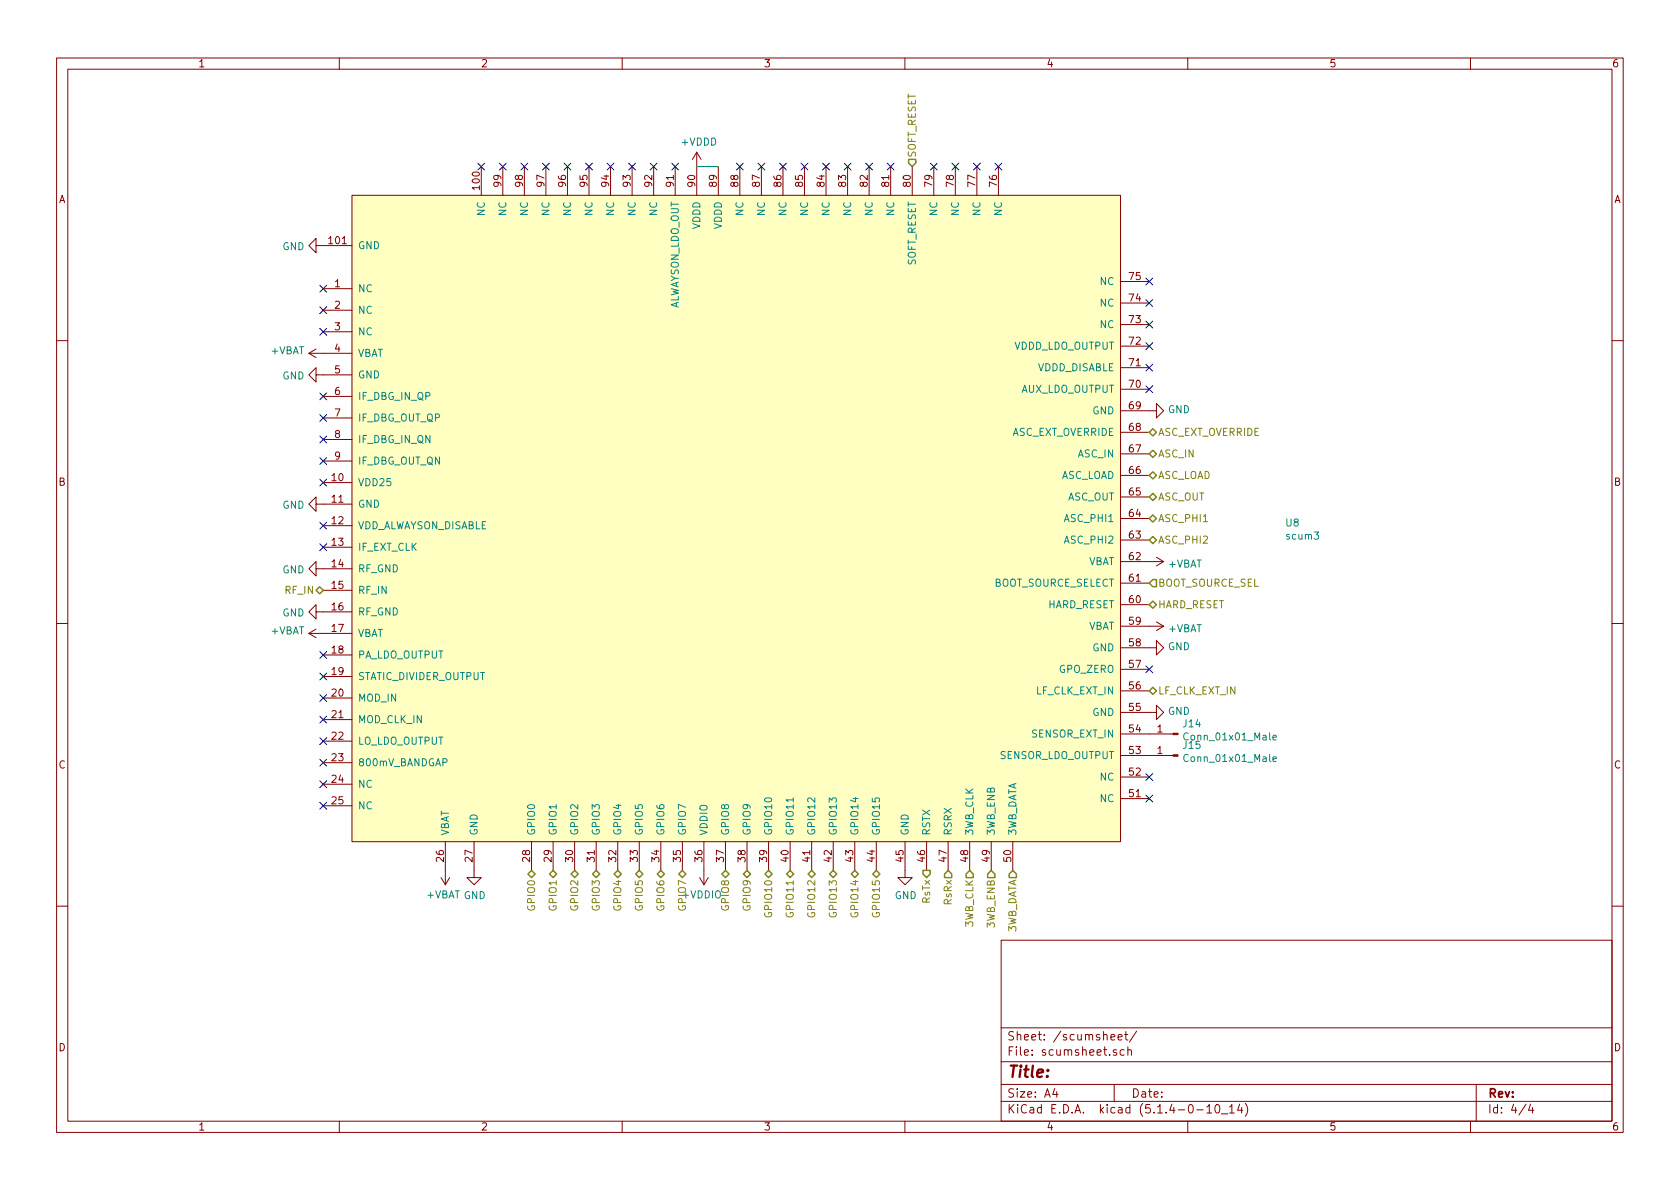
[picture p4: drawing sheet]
<svg xmlns="http://www.w3.org/2000/svg" width="297mm" height="210mm" viewBox="0 0 297 210" stroke-linecap="round" stroke-linejoin="round" font-family="sans-serif">
<g fill="none" stroke="#840000" stroke-width=".18">
<path d="M10 10.3h277v189.9h-277zM12 12.2h273v186.1h-273zM60 10.3v1.9M110 10.3v1.9M160 10.3v1.9M210 10.3v1.9M260 10.3v1.9M62.2 34.5h135.9v114.3h-135.9zM85.1 29.5v5M88.9 29.5v5M92.7 29.5v5M96.5 29.5v5"/>
<path d="M100.3 29.5v5M104.1 29.5v5M107.9 29.5v5M111.8 29.5v5M115.6 29.5v5M119.4 29.5v5M123.2 26.9v7.6M123.2 26.9l-.8 1.3M123.2 26.9l.8 1.3M127 29.5v5M130.8 29.5v5M134.6 29.5v5"/>
<path d="M138.4 29.5v5M142.2 29.5v5M146 29.5v5M149.9 29.5v5M153.7 29.5v5M157.5 29.5v5M161.3 29.5v5M165.1 29.5v5M168.9 29.5v5M172.7 29.5v5M176.5 29.5v5M55.9 43.4v-1.2l-1.3 1.2 1.3 1.3v-1.3h6.3"/>
<path d="M57.1 51h5.1M57.1 54.9h5.1M57.1 58.7h5.1M198.1 57.4h5.1M198.1 53.6h5.1M198.1 49.8h5.1M10 60.2h2M54.6 62.5h7.6M54.6 62.5l1.3 .7M55.9 66.3v-1.3l-1.3 1.3 1.3 1.3v-1.3h6.3M55.9 61.7l-1.3 .8M57.1 70.1h5.1"/>
<path d="M57.1 73.9h5.1M57.1 77.7h5.1M198.1 72.6h6.4v-1.2l1.2 1.2-1.2 1.3v-1.3M198.1 76.4h5.1M198.1 68.8h5.1M198.1 65h5.1M198.1 61.2h5.1M285 60.2h2M55.9 89.1v-1.2l-1.3 1.2 1.3 1.3v-1.3h6.3M57.1 85.3h5.1M57.1 93h5.1M57.1 96.8h5.1"/>
<path d="M57.1 81.5h5.1M198.1 99.3h7.6M198.1 95.5h5.1M198.1 91.7h5.1M198.1 87.9h5.1M198.1 84.1h5.1M198.1 80.3h5.1M204.5 98.5l1.2 .8M205.7 99.3l-1.2 .8M10 110.3h2M54.6 112h7.6M54.6 112l1.3 .8"/>
<path d="M55.9 108.2v-1.3l-1.3 1.3 1.3 1.3v-1.3h6.3M55.9 100.6v-1.3l-1.3 1.3 1.3 1.2v-1.2h6.3M55.9 111.2l-1.3 .8M57.1 104.4h5.1M57.1 115.8h5.1M57.1 119.6h5.1M198.1 114.5h6.4v-1.2l1.2 1.2-1.2 1.3v-1.3M198.1 118.4h5.1M198.1 110.7h7.6M198.1 106.9h5.1M198.1 103.1h5.1M204.5 110l1.2 .7"/>
<path d="M205.7 110.7l-1.2 .8M285 110.3h2M57.1 123.4h5.1M57.1 127.2h5.1M57.1 131.1h5.1M57.1 134.9h5.1M57.1 138.7h5.1M198.1 126h6.4v-1.3l1.2 1.3-1.2 1.2v-1.2M198.1 137.4h5.1M198.1 133.6h9.3M198.1 129.8h9.3M198.1 122.2h5.1"/>
<path d="M57.1 142.5h5.1M78 155.2l.7 1.3M78.7 148.8v7.7M79.5 155.2l-.8 1.3M83.8 148.8v6.4h1.3l-1.3 1.3-1.3-1.3h1.3M94 148.8v5.1M97.8 148.8v5.1M101.6 148.8v5.1M105.4 148.8v5.1M109.2 148.8v5.1M113 148.8v5.1M116.8 148.8v5.1"/>
<path d="M120.6 148.8v5.1M123.7 155.2l.8 1.3M124.5 148.8v7.7M125.2 155.2l-.7 1.3M128.3 148.8v5.1M132.1 148.8v5.1M135.9 148.8v5.1M139.7 148.8v5.1M143.5 148.8v5.1M147.3 148.8v5.1M151.1 148.8v5.1M154.9 148.8v5.1"/>
<path d="M160 148.8v6.4h1.3l-1.3 1.3-1.3-1.3h1.3M163.8 148.8v5.1M167.6 148.8v5.1M171.4 148.8v5.1M175.3 148.8v5.1M179.1 148.8v5.1M198.1 141.2h5.1M10 160.2h2M177 166.3h108v32h-108zM285 160.2h2M60 198.3v1.9M110 198.3v1.9"/>
<path d="M160 198.3v1.9M177 194.8h108M177 191.8h108M177 187.8h108M177 181.8h108M186.5 192.5l-.4 1h1M186.8 193v1M196.4 183.4l.7-.1v-.3l-.5-.1-.2 .2 .1 .7h.6M197 191.8v3M197.4 185.7a.37 .37 0 0 0-.6 .1l.1 .2 .5 .2 .1 .1-.2 .3-.5-.1M197.7 183.4l.7-.1-.1-.3-.4-.1-.2 .2 .1 .7h.5M198.8 185.7l-.5-.1-.3 .3 .1 .6 .2 .1 .5-.1"/>
<path d="M198.8 182.9h.6M199.1 182.4v1.3l.3 .2M199.4 185.7h.1a.37 .37 0 0 1 .6 .1v.8M199.4 185.1v1.5M201 182.3l-1.3 2M210 198.3v1.9M211.6 196.3h1.2M213.4 195.8l.4-.5v1.5M213.4 196.8h.8M215 195.4l.3-.1a.94 .94 0 0 1 0 1.5 .8 .8 0 0 1-.6-.6 .8 .8 0 0 1 .3-.8zM216 197h1.1M217.4 195.8l.4-.5v1.5"/>
<path d="M217.4 196.8h.8M219.2 195.2l-.4 1.1h.9M219.5 195.8v1M220.2 195.1a1.71 1.71 0 0 1 0 2.3M260 198.3v1.9M261 191.8v6.5M269.8 195.2l-1.2 2M270.6 195.2l-.3 1.1h.9M271 195.8v1"/>
</g>
<path d="M62.2 34.5h135.9v114.3h-135.9z" fill="#ffffc2" stroke="#ffffc2" stroke-width=".18"/>
<path d="M78.3 134.8h.6l.1-.2v-.3l-.2-.1h-.5v1.2M225.1 134.2l.6-.1-.1-.2-.4-.1-.1 .2v.6h.5M225.1 130.4l.6-.1-.1-.2-.4-.1-.1 .2v.6h.5M140.3 141.1v.7" fill="none" stroke="#008484" stroke-width=".18"/>
<g fill="#840000" stroke="#840000" stroke-width=".18">
<path d="M207.4 133.5h.9v.2h-.9z"/>
<path d="M207.4 129.7h.9v.2h-.9z"/>
</g>
<path d="M123.2 29.5h3.8" fill="none" stroke="#008400" stroke-width=".18"/>
<g fill="none" stroke="#848400" stroke-width=".25">
<path d="M160.7 28.2h1.2v.6l-.6 .7-.6-.7zM203.2 76.4l.6-.6 .7 .6-.7 .7zM203.2 80.3l.6-.7 .7 .7-.7 .6zM203.2 84.1l.6-.7 .7 .7-.7 .6zM203.2 87.9l.6-.7 .7 .7-.7 .6zM203.2 91.7l.6-.6 .7 .6-.7 .6zM203.2 95.5l.6-.6 .7 .6-.7 .6zM55.9 104.4l.6-.6 .6 .6-.6 .6zM203.2 106.9l.6-.6 .7 .6-.7 .7zM203.8 102.5h.7v1.3h-.7l-.6-.7zM203.2 122.2l.6-.7 .7 .7-.7 .6zM93.3 154.6l.7-.7 .6 .7-.6 .6z"/>
<path d="M97.2 154.6l.6-.7 .6 .7-.6 .6zM101 154.6l.6-.7 .6 .7-.6 .6zM104.8 154.6l.6-.7 .6 .7-.6 .6zM108.6 154.6l.6-.7 .7 .7-.7 .6zM112.4 154.6l.6-.7 .7 .7-.7 .6zM116.2 154.6l.6-.7 .7 .7-.7 .6zM120 154.6l.6-.7 .7 .7-.7 .6zM127.6 154.6l.7-.7 .6 .7-.6 .6zM131.4 154.6l.7-.7 .6 .7-.6 .6zM135.3 154.6l.6-.7 .6 .7-.6 .6zM139.1 154.6l.6-.7 .6 .7-.6 .6zM142.9 154.6l.6-.7 .6 .7-.6 .6z"/>
<path d="M146.7 154.6l.6-.7 .7 .7-.7 .6zM150.5 154.6l.6-.7 .7 .7-.7 .6zM154.3 154.6l.6-.7 .7 .7-.7 .6zM163.2 153.9h1.3v.7l-.7 .6-.6-.6zM167.6 153.9l.7 .7v.6h-1.3v-.6zM171.4 153.9l.7 .7v.6h-1.3v-.6zM175.3 153.9l.6 .7v.6h-1.3v-.6zM179.1 153.9l.6 .7v.6h-1.3v-.6z"/>
</g>
<g fill="none" stroke="#000084" stroke-width=".18">
<path d="M84.5 28.8l1.2 1.3M85.7 28.8l-1.2 1.3M88.3 28.8l1.2 1.3M89.5 28.8l-1.2 1.3M92.1 28.8l1.2 1.3M93.3 28.8l-1.2 1.3M95.9 28.8l1.2 1.3M97.1 28.8l-1.2 1.3M99.7 28.8l1.2 1.3M100.9 28.8l-1.2 1.3M103.5 28.8l1.2 1.3M104.7 28.8l-1.2 1.3"/>
<path d="M107.3 28.8l1.3 1.3M108.6 28.8l-1.3 1.3M111.2 28.8l1.2 1.3M112.4 28.8l-1.2 1.3M115 28.8l1.2 1.3M116.2 28.8l-1.2 1.3M118.8 28.8l1.2 1.3M120 28.8l-1.2 1.3M130.2 28.8l1.2 1.3M131.4 28.8l-1.2 1.3M134 28.8l1.2 1.3M135.2 28.8l-1.2 1.3"/>
<path d="M137.8 28.8l1.2 1.3M139 28.8l-1.2 1.3M141.6 28.8l1.2 1.3M142.8 28.8l-1.2 1.3M145.4 28.8l1.3 1.3M146.7 28.8l-1.3 1.3M149.3 28.8l1.2 1.3M150.5 28.8l-1.2 1.3M153.1 28.8l1.2 1.3M154.3 28.8l-1.2 1.3M156.9 28.8l1.2 1.3M158.1 28.8l-1.2 1.3"/>
<path d="M164.5 28.8l1.2 1.3M165.7 28.8l-1.2 1.3M168.3 28.8l1.2 1.3M169.5 28.8l-1.2 1.3M172.1 28.8l1.2 1.3M173.3 28.8l-1.2 1.3M175.9 28.8l1.2 1.3M177.1 28.8l-1.2 1.3M56.5 58.1l1.3 1.2M56.5 54.2l1.3 1.3M56.5 50.4l1.3 1.3M57.8 58.1l-1.3 1.2"/>
<path d="M57.8 54.2l-1.3 1.3M57.8 50.4l-1.3 1.3M202.6 53l1.2 1.2M202.6 56.8l1.2 1.2M202.6 49.2l1.2 1.2M203.8 53l-1.2 1.2M203.8 56.8l-1.2 1.2M203.8 49.2l-1.2 1.2M56.5 77.1l1.3 1.2M56.5 73.3l1.3 1.2M56.5 69.5l1.3 1.2M57.8 77.1l-1.3 1.2"/>
<path d="M57.8 73.3l-1.3 1.2M57.8 69.5l-1.3 1.2M202.6 64.4l1.2 1.2M202.6 68.2l1.2 1.2M202.6 60.6l1.2 1.2M203.8 64.4l-1.2 1.2M203.8 68.2l-1.2 1.2M203.8 60.6l-1.2 1.2M56.5 80.9l1.3 1.2M56.5 96.2l1.3 1.2M56.5 84.7l1.3 1.2M56.5 92.3l1.3 1.3"/>
<path d="M57.8 80.9l-1.3 1.2M57.8 96.2l-1.3 1.2M57.8 84.7l-1.3 1.2M57.8 92.3l-1.3 1.3M56.5 115.2l1.3 1.2M56.5 119l1.3 1.2M57.8 115.2l-1.3 1.2M57.8 119l-1.3 1.2M202.6 117.7l1.2 1.3M203.8 117.7l-1.2 1.3M56.5 122.8l1.3 1.2M56.5 126.6l1.3 1.3"/>
<path d="M56.5 134.3l1.3 1.2M56.5 138.1l1.3 1.2M56.5 130.4l1.3 1.3M57.8 122.8l-1.3 1.2M57.8 126.6l-1.3 1.3M57.8 134.3l-1.3 1.2M57.8 138.1l-1.3 1.2M57.8 130.4l-1.3 1.3M202.6 136.8l1.2 1.2M203.8 136.8l-1.2 1.2M56.5 141.9l1.3 1.2M57.8 141.9l-1.3 1.2"/>
<path d="M202.6 140.6l1.2 1.2M203.8 140.6l-1.2 1.2"/>
</g>
<text font-size="2.8" fill="#840000" x="178" y="190.5">Title:</text>
<g font-size="2.1" fill="#840000">
<text x="178" y="184">Sheet: /scumsheet/</text>
<text x="178" y="186.7">File: scumsheet.sch</text>
<text x="178" y="196.9">KiCad E.D.A. kicad (5.1.4-0-10_14)</text>
<text x="178" y="194.1">Size: A4</text>
<text x="200" y="194.1">Date:</text>
<text x="263" y="194.1">Rev:</text>
<text x="263" y="196.9">Id: 4/4</text>
</g>
<g font-size="1.8" fill="#840000">
<text x="35" y="11.9">1</text>
<text x="85" y="11.9">2</text>
<text x="135" y="11.9">3</text>
<text x="185" y="11.9">4</text>
<text x="235" y="11.9">5</text>
<text x="285" y="11.9">6</text>
<text x="10.4" y="35.9">A</text>
<text x="84.8" y="33.5" transform="rotate(-90 84.8 33.5)">100</text>
<text x="88.6" y="33" transform="rotate(-90 88.6 33)">99</text>
<text x="92.5" y="33" transform="rotate(-90 92.5 33)">98</text>
<text x="96.3" y="33" transform="rotate(-90 96.3 33)">97</text>
<text x="100.1" y="33" transform="rotate(-90 100.1 33)">96</text>
<text x="103.9" y="33" transform="rotate(-90 103.9 33)">95</text>
<text x="107.7" y="33" transform="rotate(-90 107.7 33)">94</text>
<text x="111.5" y="33" transform="rotate(-90 111.5 33)">93</text>
<text x="115.3" y="33" transform="rotate(-90 115.3 33)">92</text>
<text x="119.1" y="33" transform="rotate(-90 119.1 33)">91</text>
<text x="122.9" y="33" transform="rotate(-90 122.9 33)">90</text>
<text x="126.7" y="33" transform="rotate(-90 126.7 33)">89</text>
<text x="130.6" y="33" transform="rotate(-90 130.6 33)">88</text>
<text x="134.4" y="33" transform="rotate(-90 134.4 33)">87</text>
<text x="138.2" y="33" transform="rotate(-90 138.2 33)">86</text>
<text x="142" y="33" transform="rotate(-90 142 33)">85</text>
<text x="145.8" y="33" transform="rotate(-90 145.8 33)">84</text>
<text x="149.6" y="33" transform="rotate(-90 149.6 33)">83</text>
<text x="153.4" y="33" transform="rotate(-90 153.4 33)">82</text>
<text x="157.2" y="33" transform="rotate(-90 157.2 33)">81</text>
<text x="161" y="33" transform="rotate(-90 161 33)">80</text>
<text x="164.8" y="33" transform="rotate(-90 164.8 33)">79</text>
<text x="168.7" y="33" transform="rotate(-90 168.7 33)">78</text>
<text x="172.5" y="33" transform="rotate(-90 172.5 33)">77</text>
<text x="176.3" y="33" transform="rotate(-90 176.3 33)">76</text>
<text x="285.4" y="35.9">A</text>
<text x="58.2" y="43.2">101</text>
<text x="59.2" y="50.8">1</text>
<text x="199.7" y="53.3">74</text>
<text x="199.7" y="49.5">75</text>
<text x="59.2" y="54.6">2</text>
<text x="59.2" y="58.4">3</text>
<text x="199.7" y="57.1">73</text>
<text x="59.2" y="62.2">4</text>
<text x="199.7" y="64.8">71</text>
<text x="199.7" y="61">72</text>
<text x="59.2" y="66">5</text>
<text x="59.2" y="69.8">6</text>
<text x="199.7" y="68.6">70</text>
<text x="59.2" y="73.7">7</text>
<text x="59.2" y="77.5">8</text>
<text x="199.7" y="76.2">68</text>
<text x="199.7" y="72.4">69</text>
<text x="59.2" y="81.3">9</text>
<text x="199.7" y="83.8">66</text>
<text x="199.7" y="80">67</text>
<text x="10.4" y="85.9">B</text>
<text x="58.7" y="85.1">10</text>
<text x="58.7" y="88.9">11</text>
<text x="199.7" y="87.6">65</text>
<text x="285.4" y="85.9">B</text>
<text x="58.7" y="92.7">12</text>
<text x="199.7" y="95.2">63</text>
<text x="199.7" y="91.4">64</text>
<text x="58.7" y="96.5">13</text>
<text x="58.7" y="100.3">14</text>
<text x="199.7" y="99.1">62</text>
<text x="58.7" y="104.1">15</text>
<text x="58.7" y="107.9">16</text>
<text x="199.7" y="106.7">60</text>
<text x="199.7" y="102.9">61</text>
<text x="58.7" y="111.8">17</text>
<text x="199.7" y="110.5">59</text>
<text x="58.7" y="115.6">18</text>
<text x="58.7" y="119.4">19</text>
<text x="199.7" y="118.1">57</text>
<text x="199.7" y="114.3">58</text>
<text x="58.7" y="123.2">20</text>
<text x="199.7" y="125.7">55</text>
<text x="199.7" y="121.9">56</text>
<text x="58.7" y="127">21</text>
<text x="58.7" y="130.8">22</text>
<text x="199.7" y="129.5">54</text>
<text x="204.6" y="129.5">1</text>
<text x="10.4" y="135.9">C</text>
<text x="58.7" y="134.6">23</text>
<text x="199.7" y="137.2">52</text>
<text x="199.7" y="133.3">53</text>
<text x="204.6" y="133.3">1</text>
<text x="285.4" y="135.9">C</text>
<text x="58.7" y="138.4">24</text>
<text x="58.7" y="142.2">25</text>
<text x="199.7" y="141">51</text>
<text x="78.5" y="152.3" transform="rotate(-90 78.5 152.3)">26</text>
<text x="83.6" y="152.3" transform="rotate(-90 83.6 152.3)">27</text>
<text x="93.7" y="152.3" transform="rotate(-90 93.7 152.3)">28</text>
<text x="97.5" y="152.3" transform="rotate(-90 97.5 152.3)">29</text>
<text x="101.3" y="152.3" transform="rotate(-90 101.3 152.3)">30</text>
<text x="105.2" y="152.3" transform="rotate(-90 105.2 152.3)">31</text>
<text x="109" y="152.3" transform="rotate(-90 109 152.3)">32</text>
<text x="112.8" y="152.3" transform="rotate(-90 112.8 152.3)">33</text>
<text x="116.6" y="152.3" transform="rotate(-90 116.6 152.3)">34</text>
<text x="120.4" y="152.3" transform="rotate(-90 120.4 152.3)">35</text>
<text x="124.2" y="152.3" transform="rotate(-90 124.2 152.3)">36</text>
<text x="128" y="152.3" transform="rotate(-90 128 152.3)">37</text>
<text x="131.8" y="152.3" transform="rotate(-90 131.8 152.3)">38</text>
<text x="135.6" y="152.3" transform="rotate(-90 135.6 152.3)">39</text>
<text x="139.4" y="152.3" transform="rotate(-90 139.4 152.3)">40</text>
<text x="143.3" y="152.3" transform="rotate(-90 143.3 152.3)">41</text>
<text x="147.1" y="152.3" transform="rotate(-90 147.1 152.3)">42</text>
<text x="150.9" y="152.3" transform="rotate(-90 150.9 152.3)">43</text>
<text x="154.7" y="152.3" transform="rotate(-90 154.7 152.3)">44</text>
<text x="159.8" y="152.3" transform="rotate(-90 159.8 152.3)">45</text>
<text x="163.6" y="152.3" transform="rotate(-90 163.6 152.3)">46</text>
<text x="167.4" y="152.3" transform="rotate(-90 167.4 152.3)">47</text>
<text x="171.2" y="152.3" transform="rotate(-90 171.2 152.3)">48</text>
<text x="175" y="152.3" transform="rotate(-90 175 152.3)">49</text>
<text x="178.8" y="152.3" transform="rotate(-90 178.8 152.3)">50</text>
<text x="10.4" y="185.9">D</text>
<text x="285.4" y="185.9">D</text>
<text x="35" y="199.9">1</text>
<text x="85" y="199.9">2</text>
<text x="135" y="199.9">3</text>
<text x="185" y="199.9">4</text>
<text x="235" y="199.9">5</text>
<text x="285" y="199.9">6</text>
</g>
<g font-size="1.8" fill="#008484">
<text x="120.5" y="25.7">+VDDD</text>
<text x="85.7" y="38.1" transform="rotate(-90 85.7 38.1)">NC</text>
<text x="89.5" y="38.1" transform="rotate(-90 89.5 38.1)">NC</text>
<text x="93.3" y="38.1" transform="rotate(-90 93.3 38.1)">NC</text>
<text x="97.2" y="38.1" transform="rotate(-90 97.2 38.1)">NC</text>
<text x="101" y="38.1" transform="rotate(-90 101 38.1)">NC</text>
<text x="104.8" y="38.1" transform="rotate(-90 104.8 38.1)">NC</text>
<text x="108.6" y="38.1" transform="rotate(-90 108.6 38.1)">NC</text>
<text x="112.4" y="38.1" transform="rotate(-90 112.4 38.1)">NC</text>
<text x="116.2" y="38.1" transform="rotate(-90 116.2 38.1)">NC</text>
<text x="123.8" y="40.6" transform="rotate(-90 123.8 40.6)">VDDD</text>
<text x="127.6" y="40.6" transform="rotate(-90 127.6 40.6)">VDDD</text>
<text x="131.4" y="38.1" transform="rotate(-90 131.4 38.1)">NC</text>
<text x="135.3" y="38.1" transform="rotate(-90 135.3 38.1)">NC</text>
<text x="139.1" y="38.1" transform="rotate(-90 139.1 38.1)">NC</text>
<text x="142.9" y="38.1" transform="rotate(-90 142.9 38.1)">NC</text>
<text x="146.7" y="38.1" transform="rotate(-90 146.7 38.1)">NC</text>
<text x="150.5" y="38.1" transform="rotate(-90 150.5 38.1)">NC</text>
<text x="154.3" y="38.1" transform="rotate(-90 154.3 38.1)">NC</text>
<text x="158.1" y="38.1" transform="rotate(-90 158.1 38.1)">NC</text>
<text x="165.7" y="38.1" transform="rotate(-90 165.7 38.1)">NC</text>
<text x="169.5" y="38.1" transform="rotate(-90 169.5 38.1)">NC</text>
<text x="173.4" y="38.1" transform="rotate(-90 173.4 38.1)">NC</text>
<text x="177.2" y="38.1" transform="rotate(-90 177.2 38.1)">NC</text>
<text x="49.9" y="44.2">GND</text>
<text x="63.2" y="44.1">GND</text>
<text x="161.9" y="47.2" transform="rotate(-90 161.9 47.2)">SOFT_RESET</text>
<text x="63.2" y="51.7">NC</text>
<text x="194.5" y="50.4">NC</text>
<text x="63.2" y="55.5">NC</text>
<text x="63.2" y="59.3">NC</text>
<text x="120" y="55.3" transform="rotate(-90 120 55.3)">ALWAYSON_LDO_OUT</text>
<text x="194.5" y="58">NC</text>
<text x="194.5" y="54.2">NC</text>
<text x="47.9" y="62.7">+VBAT</text>
<text x="63.2" y="63.1">VBAT</text>
<text x="179.1" y="61.8">VDDD_LDO_OUTPUT</text>
<text x="183.3" y="65.7">VDDD_DISABLE</text>
<text x="49.9" y="67.1">GND</text>
<text x="63.2" y="66.9">GND</text>
<text x="63.2" y="70.7">IF_DBG_IN_QP</text>
<text x="180.4" y="69.5">AUX_LDO_OUTPUT</text>
<text x="63.2" y="74.5">IF_DBG_OUT_QP</text>
<text x="178.7" y="77.1">ASC_EXT_OVERRIDE</text>
<text x="193.2" y="73.3">GND</text>
<text x="206.5" y="73.1">GND</text>
<text x="63.2" y="78.4">IF_DBG_IN_QN</text>
<text x="63.2" y="82.2">IF_DBG_OUT_QN</text>
<text x="190.6" y="80.9">ASC_IN</text>
<text x="49.9" y="90">GND</text>
<text x="63.2" y="86">VDD25</text>
<text x="63.2" y="89.8">GND</text>
<text x="187.4" y="84.7">ASC_LOAD</text>
<text x="188.6" y="88.5">ASC_OUT</text>
<text x="63.2" y="93.6">VDD_ALWAYSON_DISABLE</text>
<text x="188.4" y="92.3">ASC_PHI1</text>
<text x="227.4" y="93.1">U8</text>
<text x="227.5" y="95.4">scum3</text>
<text x="49.9" y="101.4">GND</text>
<text x="63.2" y="97.4">IF_EXT_CLK</text>
<text x="63.2" y="101.2">RF_GND</text>
<text x="188.4" y="96.1">ASC_PHI2</text>
<text x="192.3" y="99.9">VBAT</text>
<text x="206.6" y="100.4">+VBAT</text>
<text x="63.2" y="105">RF_IN</text>
<text x="175.5" y="103.8">BOOT_SOURCE_SELECT</text>
<text x="185.1" y="107.6">HARD_RESET</text>
<text x="47.9" y="112.2">+VBAT</text>
<text x="49.9" y="109">GND</text>
<text x="63.2" y="108.8">RF_GND</text>
<text x="63.2" y="112.6">VBAT</text>
<text x="192.3" y="111.4">VBAT</text>
<text x="206.6" y="111.8">+VBAT</text>
<text x="63.2" y="116.5">PA_LDO_OUTPUT</text>
<text x="187.3" y="119">GPO_ZERO</text>
<text x="193.2" y="115.2">GND</text>
<text x="206.5" y="115">GND</text>
<text x="63.2" y="120.3">STATIC_DIVIDER_OUTPUT</text>
<text x="63.2" y="124.1">MOD_IN</text>
<text x="183.2" y="122.8">LF_CLK_EXT_IN</text>
<text x="63.2" y="127.9">MOD_CLK_IN</text>
<text x="63.2" y="131.7">LO_LDO_OUTPUT</text>
<text x="182.4" y="130.4">SENSOR_EXT_IN</text>
<text x="193.2" y="126.6">GND</text>
<text x="206.5" y="126.4">GND</text>
<text x="209.3" y="128.6">J14</text>
<text x="209.8" y="130.9">Conn_01x01_Male</text>
<text x="63.2" y="135.5">800mV_BANDGAP</text>
<text x="176.7" y="134.2">SENSOR_LDO_OUTPUT</text>
<text x="209.3" y="132.4">J15</text>
<text x="209.8" y="134.7">Conn_01x01_Male</text>
<text x="63.2" y="139.3">NC</text>
<text x="63.2" y="143.1">NC</text>
<text x="194.5" y="141.9">NC</text>
<text x="194.5" y="138">NC</text>
<text x="79.4" y="147.8" transform="rotate(-90 79.4 147.8)">VBAT</text>
<text x="84.5" y="147.8" transform="rotate(-90 84.5 147.8)">GND</text>
<text x="94.6" y="147.8" transform="rotate(-90 94.6 147.8)">GPIO0</text>
<text x="98.4" y="147.8" transform="rotate(-90 98.4 147.8)">GPIO1</text>
<text x="102.2" y="147.8" transform="rotate(-90 102.2 147.8)">GPIO2</text>
<text x="106" y="147.8" transform="rotate(-90 106 147.8)">GPIO3</text>
<text x="109.9" y="147.8" transform="rotate(-90 109.9 147.8)">GPIO4</text>
<text x="113.7" y="147.8" transform="rotate(-90 113.7 147.8)">GPIO5</text>
<text x="117.5" y="147.8" transform="rotate(-90 117.5 147.8)">GPIO6</text>
<text x="121.3" y="147.8" transform="rotate(-90 121.3 147.8)">GPIO7</text>
<text x="125.1" y="147.8" transform="rotate(-90 125.1 147.8)">VDDIO</text>
<text x="128.9" y="147.8" transform="rotate(-90 128.9 147.8)">GPIO8</text>
<text x="132.7" y="147.8" transform="rotate(-90 132.7 147.8)">GPIO9</text>
<text x="136.5" y="147.8" transform="rotate(-90 136.5 147.8)">GPIO10</text>
<text x="140.3" y="147.8" transform="rotate(-90 140.3 147.8)">GPIO11</text>
<text x="144.1" y="147.8" transform="rotate(-90 144.1 147.8)">GPIO12</text>
<text x="148" y="147.8" transform="rotate(-90 148 147.8)">GPIO13</text>
<text x="151.8" y="147.8" transform="rotate(-90 151.8 147.8)">GPIO14</text>
<text x="155.6" y="147.8" transform="rotate(-90 155.6 147.8)">GPIO15</text>
<text x="160.7" y="147.8" transform="rotate(-90 160.7 147.8)">GND</text>
<text x="164.5" y="147.8" transform="rotate(-90 164.5 147.8)">RSTX</text>
<text x="168.3" y="147.8" transform="rotate(-90 168.3 147.8)">RSRX</text>
<text x="172.1" y="147.8" transform="rotate(-90 172.1 147.8)">3WB_CLK</text>
<text x="175.9" y="147.8" transform="rotate(-90 175.9 147.8)">3WB_ENB</text>
<text x="179.7" y="147.8" transform="rotate(-90 179.7 147.8)">3WB_DATA</text>
<text x="75.4" y="158.9">+VBAT GND</text>
<text x="120.8" y="158.9">+VDDIO</text>
<text x="158.2" y="159">GND</text>
</g>
<g font-size="1.8" fill="#848400">
<text x="161.9" y="27.9" transform="rotate(-90 161.9 27.9)">SOFT_RESET</text>
<text x="204.7" y="77.1">ASC_EXT_OVERRIDE</text>
<text x="204.7" y="80.9">ASC_IN</text>
<text x="204.7" y="84.7">ASC_LOAD</text>
<text x="204.7" y="88.5">ASC_OUT</text>
<text x="204.7" y="92.3">ASC_PHI1</text>
<text x="204.7" y="96.1">ASC_PHI2</text>
<text x="50.5" y="105">RF_IN</text>
<text x="204.7" y="103.8">BOOT_SOURCE_SEL</text>
<text x="204.7" y="107.6">HARD_RESET</text>
<text x="204.7" y="122.8">LF_CLK_EXT_IN</text>
<text x="94.6" y="160.9" transform="rotate(-90 94.6 160.9)">GPIO0</text>
<text x="98.4" y="160.9" transform="rotate(-90 98.4 160.9)">GPIO1</text>
<text x="102.2" y="160.9" transform="rotate(-90 102.2 160.9)">GPIO2</text>
<text x="106" y="160.9" transform="rotate(-90 106 160.9)">GPIO3</text>
<text x="109.9" y="160.9" transform="rotate(-90 109.9 160.9)">GPIO4</text>
<text x="113.7" y="160.9" transform="rotate(-90 113.7 160.9)">GPIO5</text>
<text x="117.5" y="160.9" transform="rotate(-90 117.5 160.9)">GPIO6</text>
<text x="121.3" y="160.9" transform="rotate(-90 121.3 160.9)">GPIO7</text>
<text x="128.9" y="160.9" transform="rotate(-90 128.9 160.9)">GPIO8</text>
<text x="132.7" y="160.9" transform="rotate(-90 132.7 160.9)">GPIO9</text>
<text x="136.5" y="161.8" transform="rotate(-90 136.5 161.8)">GPIO10</text>
<text x="140.3" y="161.8" transform="rotate(-90 140.3 161.8)">GPIO11</text>
<text x="144.1" y="161.8" transform="rotate(-90 144.1 161.8)">GPIO12</text>
<text x="148" y="161.8" transform="rotate(-90 148 161.8)">GPIO13</text>
<text x="151.8" y="161.8" transform="rotate(-90 151.8 161.8)">GPIO14</text>
<text x="155.6" y="161.8" transform="rotate(-90 155.6 161.8)">GPIO15</text>
<text x="164.5" y="159.8" transform="rotate(-90 164.5 159.8)">RsTx</text>
<text x="168.3" y="160" transform="rotate(-90 168.3 160)">RsRx</text>
<text x="172.1" y="164" transform="rotate(-90 172.1 164)">3WB_CLK</text>
<text x="175.9" y="164.1" transform="rotate(-90 175.9 164.1)">3WB_ENB</text>
<text x="179.7" y="165.3" transform="rotate(-90 179.7 165.3)">3WB_DATA</text>
</g>
</svg>
